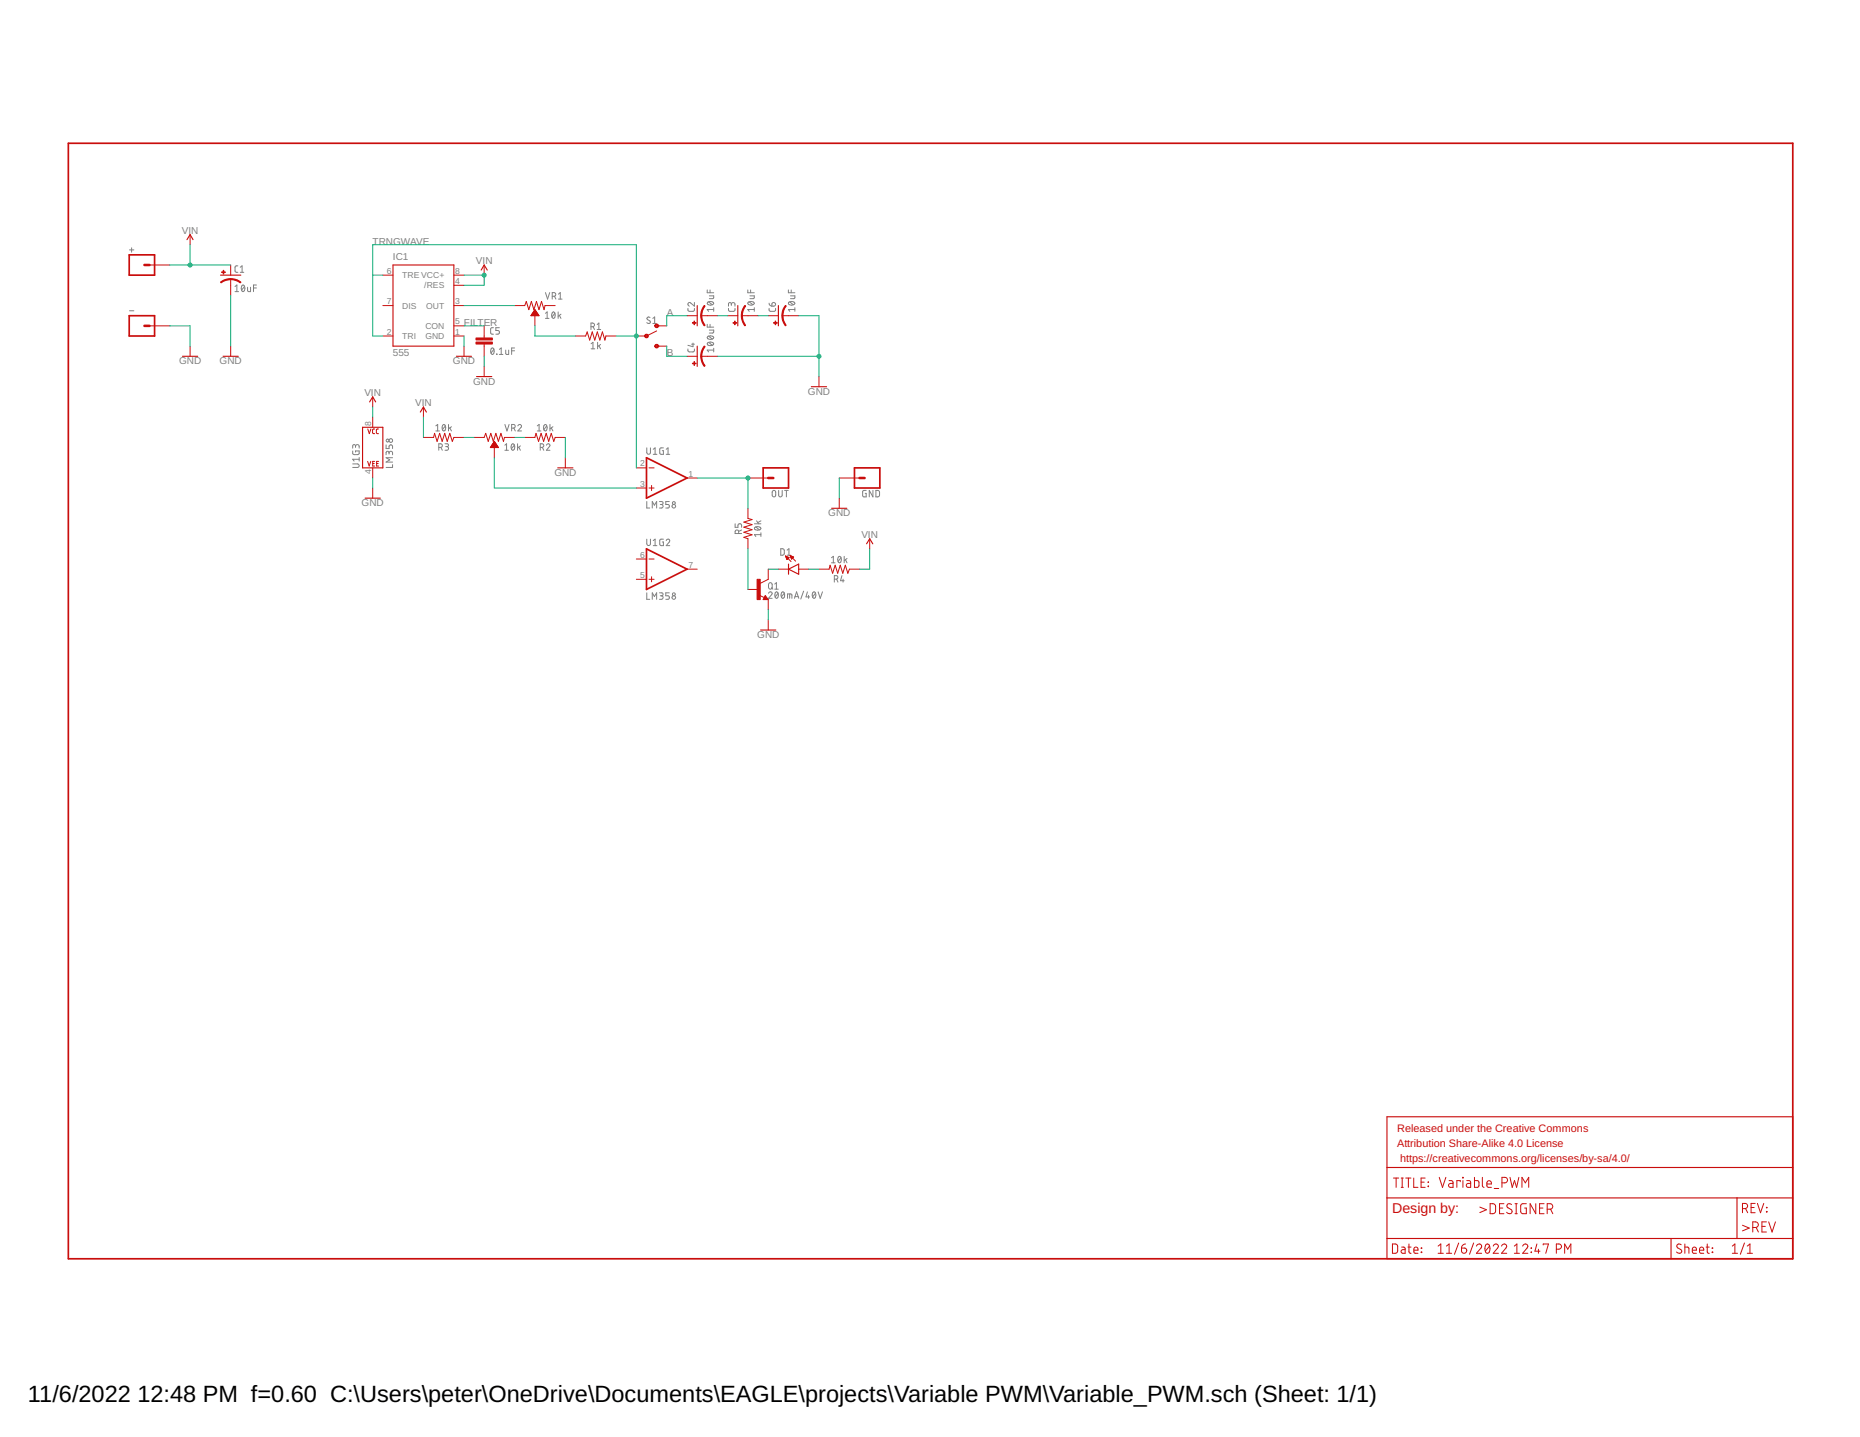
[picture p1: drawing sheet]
<svg xmlns="http://www.w3.org/2000/svg" width="279mm" height="216mm" viewBox="0 0 279 216" stroke-linecap="round" stroke-linejoin="round" font-family="sans-serif">
<g fill="none" stroke="#808080" stroke-width=".15">
<path d="M19.5 37.5h.6M19.8 37.2v.7M35.7 39.9l-.3 .1-.1 .2v.6l.4 .1M19.5 46.7h.6M35.3 43.1l.3-.3v1M35.3 43.8h.5M36.1 40.9h.5M36.1 40.2l.3-.3v1M36.4 42.9l.1-.1a.59 .59 0 0 1 0 1l-.2-.3zM36.7 43.1l-.4 .5M37.2 43.2v.5l.2 .1h.2v-.6M38.1 43.3h.4"/>
<path d="M38.5 42.8h-.4v1M73.9 52.3h.1a.59 .59 0 0 1 0 1l-.3-.4zM74.1 49.2l-.3 .1-.1 .1v.7l.4 .1M74.2 52.5l-.5 .5M74.6 53.2l.1 .1zM75 49.2h-.5v.5h.4l.1 .2-.1 .3h-.4M75 53.3h.5M75 52.5l.3-.2v1M76 52.6v.6l.1 .1h.3v-.7M76.9 52.7h.4M77.3 52.3h-.4v1M81.9 47.1l.3-.2v.9"/>
<path d="M81.9 47.8h.6M81.9 44l.4 .9 .3-.9M83 44.5h.4l.1-.2-.1-.2-.4-.1v.9M83 46.9h.1a.59 .59 0 0 1 0 .9l-.2-.3zM83.3 44.5l.2 .4M83.4 47.1l-.5 .5M83.8 46.9v.9M83.9 44.2l.3-.2v.9M83.9 44.9h.5M84 47.4l.3 .4M84.3 47.2l-.5 .3M88.8 49.1h.4l.1-.2-.1-.3-.4-.1v1"/>
<path d="M88.8 51.6l.3-.2v1M88.8 52.4h.5M89.1 49.1l.2 .4M89.7 48.8l.3-.3v1M89.7 49.5h.5M89.8 51.4v1M90 51.9l.2 .5M90.2 51.8l-.4 .3M97.6 47.7l-.2-.1-.2 .2 .5 .5v.2a.33 .33 0 0 1-.5 0M98.1 47.8l.2-.2v1M98.1 48.6h.5M103.3 46.3l.1 .4 .1 .1 .7-.1 .1-.4"/>
<path d="M103.3 52.4l.1 .4 .1 .1 .7-.1 .1-.4M103.9 51.7h.4M104.1 51.5v.6l-.8-.2M104.3 45.4v.6l-.5-.5a.27 .27 0 0 0-.5 .1 .27 .27 0 0 0 .2 .4M106.2 43.6v.4h1M106.2 48.7v.4h1M106.3 45.4l.6-.1 .3 .3a.57 .57 0 0 1-1 0zM106.3 51.5l.6-.1 .3 .3a.59 .59 0 0 1-1 0zM106.3 50.6l.4-.1h.4l.1 .2a.57 .57 0 0 1-1 0zM106.4 45.4l.6 .4M106.4 51.4l.6 .5M106.4 50.5l.6 .4"/>
<path d="M106.6 44.4h.6l-.1 .5h-.5M106.6 49.6h.6l-.1 .4h-.5M106.7 43.6v.4M106.7 48.7v.4M107.2 46.5h-1l.2 .3M107.2 46.2v.6M107.2 52.3v.6M107.2 52.6h-1l.2 .3M109.4 46.3l.1 .4 .1 .1 .7-.1 .1-.4M109.9 45.7l.1-.2h.3l.1 .5M109.9 45.9l-.1-.3-.2-.2-.1 .2-.1 .4M112.3 43.6v.4h1"/>
<path d="M112.4 45.4l.6-.1 .3 .3a.57 .57 0 0 1-1 0zM112.5 45.4l.6 .4M112.6 44.4h.7l-.1 .5h-.6M112.8 43.6v.4M113.3 46.5h-1l.2 .3M113.3 46.2v.6M115.5 46.3v.4l.2 .1 .7-.1 .1-.4M115.5 45.6a.43 .43 0 0 0 .5 .4M116 45.6a.28 .28 0 0 1 .5 0 .28 .28 0 0 1-.3 .4h-.2zM118.4 43.6v.4h1M118.4 45.4l.7-.1 .3 .3a.57 .57 0 0 1-1 0zM118.6 45.4l.6 .4"/>
<path d="M118.7 44.4h.7l-.1 .5h-.6M118.9 43.6v.4M119.4 46.5h-1l.2 .3M119.4 46.2v.6M53 69.7h.8l.2 .2-.2 .3h-.8M53 67.8l.1 .5h.6l.2-.1 .1-.4h-.6v.1M53.4 67.1l.1-.3h.3l.2 .5M53.4 67.2v-.3l-.2-.1-.2 .1v.4M54 69h-1l.2 .3M54 68.7v.6M58 66.8v.6h.4l.1-.4 .2-.2 .2 .2 .1 .4M58.4 68.1l.1-.2 .3-.1 .1 .1 .1 .4"/>
<path d="M58.4 68.2l-.1-.4h-.2l-.1 .5M59 69.8v.4h-1M59 68.8h-1l.5 .3-.5 .3h1M65.5 64.7h.5M65.5 64l.2-.2v.9M65.9 67.2l.5-.1v-.3l-.5-.1v.9M66.2 67.2l.2 .4M66.6 63.8h.1a.57 .57 0 0 1 0 .9 .58 .58 0 0 1-.1-.9zM66.8 66.7l.6 .1-.1 .3h-.3M66.9 64l-.4 .5M67.1 67.1l.2 .1v.3l-.5 .1M67.4 63.8v.9"/>
<path d="M67.6 64.3l.2 .4M67.8 64.1l-.4 .3M75.8 66.9l.3-.2v.9M75.8 67.6h.6M75.8 63.8l.4 .9 .3-.9M76.9 64.3l.4-.1 .1-.2-.1-.2h-.4v.9M76.9 66.7a.48 .48 0 0 1 .5 .4 .48 .48 0 0 1-.4 .5l-.2-.2zM77.2 64.3l.2 .4M77.3 66.9l-.5 .5M77.7 66.7v.9M77.8 64a.27 .27 0 0 1 .4-.2 .27 .27 0 0 1 .1 .4l-.5 .5h.5M77.9 67.2l.3 .4"/>
<path d="M78.2 67l-.5 .3M80.7 64l.3-.2v.9M80.7 64.7h.6M81.2 67.2l.4-.1 .1-.2-.2-.2h-.3v.9M81.5 67.2l.2 .4M81.8 63.8h.1a.57 .57 0 0 1 0 .9l-.2-.2v-.4zM82.1 66.9a.26 .26 0 0 1 .4-.2 .26 .26 0 0 1 0 .4l-.4 .5h.5M82.1 64l-.4 .5M82.6 63.8v.9M82.8 64.3l.3 .4M83.1 64.1l-.5 .3M97.2 67.3v.7l.2 .2 .3-.1v-.8"/>
<path d="M97.2 75.4v.9h.4M98 76.3v-.9l.3 .5 .3-.5v.9M98.1 67.5l.3-.2v1M98.1 68.3h.6M99.1 75.4l.5 .1v.2l-.4 .1M99.3 75.8l.2 .1 .1 .2-.1 .2h-.4M99.7 67.3l-.6 .1v.7l.1 .1 .5 .1v-.6h-.2M100.1 68.3h.5M100.1 67.5l.3-.2v1M100.5 75.4h-.5v.4h.4l.1 .2-.1 .3h-.4M110.4 78.7v.5h.4v-.3l.3-.2 .3 .1v.4M111.4 79.6l-.4 .2"/>
<path d="M113.3 78.7h1M113.3 79.3l.7-.2 .3 .3a.59 .59 0 0 1-1 0zM113.5 79.2l.6 .4M113.6 78.3l.4 .4M114.3 78.3l-.5 .2M116 73.8l.2-.1 .3 .1v.7l-.2 .2-.3-.2zM117 73.7v.8l.2 .2 .3-.2v-.8M117.9 73.7h.5M118.1 73.7v1M130.1 73.7l-.5 .1v.6l.1 .2 .4 .1v-.6h-.1M131.1 73.7v1l-.5-1v1M131.6 73.7h.4l.1 .2v.5l-.1 .2-.4 .1z"/>
<path d="M97.2 81v.7l.2 .3 .3-.2v-.8M97.2 89.1v.9h.4M98 90v-.9l.3 .5 .3-.5v.9M98.1 81.2l.3-.2v1M98.1 82h.6M99.1 89.1l.5 .1-.1 .3h-.3M99.3 89.5l.2 .1 .1 .2-.1 .2h-.4M99.7 81l-.6 .1v.6l.1 .2 .5 .1v-.6h-.2M100.1 81.2a.27 .27 0 0 1 .4-.2 .27 .27 0 0 1 0 .4l-.4 .6h.5M100.5 89.1h-.5v.4h.4l.1 .2-.1 .3h-.4M111 80.2l-.1-.5h-.4l-.1 .5h1M114.3 80.3h-1l.2 .3"/>
<path d="M114.3 80.1v.5M115.4 89.1a.27 .27 0 0 1 .4-.2 .27 .27 0 0 1 .1 .4l-.5 .6h.6M115.5 87.6l.3-.1 .2 .2v.7l-.2 .1h-.3l-.1-.3zM115.9 88.3l.2 .2M116.4 87.8l.2-.3v1M116.4 88.5h.5M116.5 89l.1-.1a.57 .57 0 0 1 0 1 .63 .63 0 0 1-.1-.9zM116.9 89.1l-.5 .6M117.3 82.4l.3 .1 .2 .1v.5l-.2 .3h-.3zM117.5 89a.48 .48 0 0 1 .4 .4 .48 .48 0 0 1-.3 .5l-.3-.3zM117.8 89.1l-.4 .6M118.2 83.4h.6"/>
<path d="M118.2 82.7l.3-.3v1M118.3 89.9v-.7l.6 .1 .1 .6M118.6 89.2v.7M119.3 89.9l.4-1 .3 1M119.4 89.6h.5M120.7 88.8l-.4 1.2M121.3 88.9l-.2 .8h.5M121.5 89.5v.4M122.2 89l.1-.1a.57 .57 0 0 1 0 1l-.2-.1-.1-.4zM122.5 89.1l-.4 .6M122.9 88.9l.3 1 .3-1M124.9 83.8l.3-.2v1"/>
<path d="M124.9 84.6h.5M125.3 87h.4l.2-.2-.1-.2-.5-.1v1M125.7 87l.2 .5M126 83.6a.48 .48 0 0 1 .4 .4 .48 .48 0 0 1-.3 .6l-.2-.4zM126.3 83.8l-.4 .5M126.5 86.5l-.2 .7h.5M126.6 87v.5M126.8 83.6v1M127 84.1l.2 .5M127.2 83.9l-.4 .3"/>
<circle cx="58.2" cy="66.2" r=".21"/>
<circle cx="58.7" cy="66.2" r=".28"/>
<circle cx="101.2" cy="75.6" r=".21"/>
<circle cx="101.2" cy="76.1" r=".27"/>
<circle cx="101.2" cy="89.3" r=".22"/>
<circle cx="101.2" cy="89.8" r=".27"/>
</g>
<path d="M10.3 21.5h259v167.6h-259zM19.4 38.3h3.8v3h-3.8zM19.4 47.4h3.8v3.1h-3.8zM97.1 68.8l6.1 3-6.1 3zM114.6 70.3h3.8v3h-3.8zM128.4 70.3h3.8v3h-3.8zM97.1 82.5l6.1 3-6.1 3.1z" fill="none" stroke="#c90d0c" stroke-width=".25"/>
<g fill="none" stroke="#c90d0c" stroke-width=".17">
<path d="M28.1 36l.5-.8 .4 .8M59 39.8h9.2v12.2h-9.2zM27.4 53.5h2.3M33.1 41.3h3.1M33.5 53.5h2.3M68.6 53.5h2.2M71.6 56.6h2.3M72.3 40.6l.4-.8 .5 .8M104.7 45.9v3.1M104.7 52v3.1M110.8 45.9v3.1M116.9 45.9v3.1"/>
<path d="M121.9 58.1h2.3M54.5 64.2h3v6.1h-3zM54.8 74.8h2.3M55.5 60.4l.5-.8 .4 .8M63.1 61.9l.5-.7 .5 .7M83.8 70.3h2.3M124.9 76.4h2.3M114.3 94.7h2.2M115 89.8v.1h-.2l.2-.3 .3 .4h-.5M118.4 85.5l1.6-.7v1.5zM118.4 84.8v1.5M130.2 81.7l.4-.8 .5 .8"/>
<path d="M208.3 167.8h61v21.3h-61zM208.3 180h61M208.3 175.4h61M260.9 180v6.1M208.3 186.1h61M251 186.1v3"/>
</g>
<g fill="none" stroke="#c90d0c" stroke-width=".15">
<path d="M22.5 39.8h3M28.6 35.2v1.6M34.6 39.8v1.5M72.7 39.8v1.5M22.5 49h3M28.6 52v1.5M34.6 42v2.4M34.6 52v1.5M56 59.6v1.6M57.5 45.9h1.5M57.5 50.5h1.5M57.5 41.3h1.5"/>
<path d="M68.2 49h1.5M68.2 45.9h1.5M68.2 50.5h1.5M68.2 41.3h1.5M68.2 42.9h1.5M69.7 52v1.5M72.7 49v1.8M72.7 51.7v1.8M72.7 55.1v1.5M77.3 45.9h1.5l.3-.6 .3 1.2 .4-1.2 .4 1.2 .4-1.2 .4 1.2 .3-1.2 .4 1.2 .2-.6h1.5M79.8 47.3h1.1M79.9 47.2h.9"/>
<path d="M80 47.1h.8M80 47.1h.7M80 47h.7M80.1 46.9h.5M80.2 46.8h.4M80.2 46.8h.3M80.2 46.7h.3M80.3 46.6h.1M80.3 47.4v1.6M80.3 46.5l.7 .9h-1.2zM86.4 50.5h1.6l.2-.6 .4 1.2 .4-1.2 .3 1.2 .4-1.2 .4 1.2 .4-1.2 .4 1.2 .1-.6h1.5M98.6 49h1.6"/>
<path d="M98.6 49.7l-1.5 .8h-1.5M98.6 52h1.6M103.2 47.4h1.5M103.2 53.5h1.5M105.3 47.4h2.5M105.3 53.5h2.5M109.3 47.4h1.5M111.4 47.4h2.5M115.4 47.4h1.5M117.5 47.4h2.5M123 56.6v1.5M55.2 69.3l.3 .7 .2-.7"/>
<path d="M55.2 64.5l.3 .7 .2-.7M56 62.7v1.5M56 70.3v1.5M56 73.3v1.5M56 69.6h.2M56.3 64.5h-.3v.1v.5l.3 .1M56.3 69.3h-.3v.7h.3M56.6 69.6h.2M56.9 64.5h-.3l-.1 .1 .1 .5 .3 .1M56.9 69.3h-.3v.7h.3M63.6 65.7h1.5l.2-.6 .4 1.2 .3-1.2 .4 1.2 .4-1.2 .4 1.2 .4-1.2 .3 1.2 .3-.6h1.5M63.6 61.2v1.5"/>
<path d="M71.2 65.7h1.5l.3-.6 .3 1.2 .4-1.2 .4 1.2 .4-1.2 .4 1.2 .3-1.2 .4 1.2 .2-.6h1.5M73.7 67.2h1.2M73.7 67.2h1.1M73.7 67.1h1.1M73.8 67h.9M73.9 66.9h.8M73.9 66.9h.7M73.9 66.8h.7M74 66.7h.5M74.1 66.6h.4M74.1 66.6h.3M74.1 66.5h.3"/>
<path d="M74.2 66.4h.1M74.3 67.2v1.6M74.3 66.3l.6 .9h-1.2zM74.3 66.3h.1M78.8 65.7h1.5l.2-.6 .4 1.2 .4-1.2 .4 1.2 .3-1.2 .4 1.2 .4-1.2 .4 1.2 .2-.6h1.5M84.9 68.8v1.5M95.6 70.3h1.5M95.6 73.3h1.5M97.5 70.3h.8M97.5 73.3h.8M97.9 72.9v.8M103.2 71.8h1.5"/>
<path d="M112.4 71.8h3M112.4 76.4v1.5l.6 .2-1.3 .3 1.3 .4-1.3 .4 1.3 .4-1.3 .4 1.3 .3-1.3 .4 .7 .2v1.6M126.1 71.8h3M126.1 74.8v1.6M95.6 84h1.5M95.6 87h1.5M97.5 84h.8M97.5 87h.8M97.9 86.7v.7M103.2 85.5h1.5M112.4 88.6h1.5M114.1 89.4l.7 .4"/>
<path d="M115 89.5l.4 .6h-.8zM115.4 85.5v1.5l-1.2 .7M115.4 90.1v1.5M115.4 93.1v1.6M116.9 85.5h1.5M118 83.5l.8 .9M118 83.6h.1M118 83.5l.5 .3-.3 .3zM118 83.6h.2M118.1 83.7h.2M118.1 83.8h.4M118.1 83.9h.3"/>
<path d="M118.2 83.9h.2M118.2 84h.1M118.2 84.1h.1M118.7 83.5l.8 .8M118.7 83.5l.5 .2M118.7 83.5l.2 .5M118.7 83.5h.1M118.7 83.6h.2M118.7 83.6h.4M118.8 83.7h.4M118.8 83.8h.3M118.9 83.9h.1"/>
<path d="M118.9 84h.1M119.2 83.7l-.3 .3M120 85.5h1.5M123 85.5h1.5l.2-.6 .4 1.2 .4-1.2 .3 1.2 .4-1.2 .4 1.2 .4-1.2 .4 1.2 .2-.6h1.5M130.6 80.9v1.6M209.3 177h.8M209.7 177v1.4M210.5 177h.3M210.5 178.4h.3M210.6 177v1.4M211.2 177h.7M211.6 177v1.4"/>
<path d="M212.4 177v1.4h.6M213.5 177.6h.4M214.1 177h-.6v1.4h.6M214.5 177.6l.1 .1zM214.5 178.2l.1 .1zM216.2 176.9l.5 1.5 .5-1.5M217.7 177.4h.4l.2 .2v.8h-.5a.3 .3 0 0 1-.2-.4 .3 .3 0 0 1 .3-.2h.4M219.4 177.5v-.1h-.6v1M219.7 176.9l.1 .1zM219.8 177.4v1M220.3 177.4h.5l.1 .2v.8h-.5l-.1-.2v-.3l.6-.1M221.5 176.9v1.5h.5l.2-.3-.1-.6-.1-.1h-.5"/>
<path d="M222.7 176.9v1.2l.2 .3M223.4 177.9h.6a.35 .35 0 0 0-.2-.5 .35 .35 0 0 0-.4 .3v.6l.6 .1M224.5 178.6h.6M225.6 177.7h.4a.41 .41 0 0 0 .5-.4 .41 .41 0 0 0-.5-.4h-.4v1.5M226.8 176.9l.4 1.5 .3-1 .3 1 .4-1.5M228.6 178.4v-1.5l.5 .8 .5-.8v1.5M209.2 186.9h.4a.36 .36 0 0 1 .4 .4v.6a.36 .36 0 0 1-.4 .4h-.4zM210.5 187.4h.5l.1 .2v.7h-.5l-.1-.2v-.2l.6-.2M211.5 187.4h.5M211.6 186.9v1.2l.2 .2h.2M212.4 187.8h.6a.32 .32 0 0 0-.2-.4 .32 .32 0 0 0-.4 .3l.1 .6h.5M213.5 187.5l.1 .1z"/>
<path d="M213.5 188.1l.1 .1zM216 188.3h.8M216 187.2l.4-.3v1.4M217.3 188.3h.8M217.3 187.2l.4-.3v1.4M219.1 186.8l-.6 1.6M219.5 187.5h.5a.39 .39 0 0 1 .3 .4 .39 .39 0 0 1-.4 .4 .39 .39 0 0 1-.4-.4zM220.2 186.9h-.2a.6 .6 0 0 0-.5 .6M221.4 186.8l-.7 1.6M221.8 187.2a.39 .39 0 0 1 .5-.3 .39 .39 0 0 1 .2 .6l-.7 .8h.8M222.3 181.4l1 .4-1 .4M223.2 187l.2-.1a.83 .83 0 0 1 0 1.4 .88 .88 0 0 1-.2-1.3z"/>
<path d="M223.8 187.2l-.7 .8M223.8 180.8h.4a.43 .43 0 0 1 .5 .5v.6a.43 .43 0 0 1-.5 .5h-.4zM224.3 187.2a.38 .38 0 0 1 .5-.3 .38 .38 0 0 1 .2 .6l-.7 .8h.8M225.3 181.5h.4M225.6 187.2a.38 .38 0 0 1 .5-.3 .38 .38 0 0 1 .1 .6l-.6 .8h.7M225.9 180.8h-.6v1.6h.6M227.1 181a.38 .38 0 0 0-.6-.1 .38 .38 0 0 0-.1 .5l.6 .3a.38 .38 0 0 1 0 .6 .38 .38 0 0 1-.5 0l-.2-.2M227.5 188.3h.7M227.5 187.2l.4-.3v1.4M227.6 180.8h.3M227.6 182.4h.3M227.8 180.8v1.6"/>
<path d="M228.7 187.2a.38 .38 0 0 1 .6-.3 .38 .38 0 0 1 .1 .6l-.7 .8h.8M229.3 180.8l-.7 .1-.1 .2-.1 .9 .2 .3 .7 .1v-.9h-.3M230 188.1l.1 .1zM230 187.5l.1 .1zM230.7 180.8v1.6l-.9-1.6v1.6M230.9 186.9l-.3 1.1h.7M231.1 187.7v.6M231.3 181.5h.5M231.8 187v-.1h.8l-.4 1.4M231.9 180.8h-.6v1.6h.6M232.4 181.7h.4a.41 .41 0 0 0 .5-.4 .41 .41 0 0 0-.5-.5h-.4v1.6M232.9 181.7l.4 .7"/>
<path d="M233.8 187.7h.4a.39 .39 0 0 0 .4-.4 .39 .39 0 0 0-.4-.4h-.4v1.4M235 188.3v-1.4l.5 .8 .5-.8v1.4M252.5 187l-.1-.1a.33 .33 0 0 0-.5 .1 .33 .33 0 0 0 .1 .5l.5 .2a.32 .32 0 0 1 .1 .5 .32 .32 0 0 1-.5 .1l-.3-.2M253.1 187.4h.5l.1 .1v.8M253.1 186.9v1.4M254.2 187.8h.6a.32 .32 0 0 0-.2-.4 .32 .32 0 0 0-.4 .3l.1 .5 .5 .1M255.3 187.8h.6a.33 .33 0 0 0-.2-.4 .33 .33 0 0 0-.4 .3v.4l.1 .2h.5M256.3 187.4h.5M256.5 186.9v1.3l.3 .1M257.2 188.1l.1 .1zM257.2 187.5l.1 .1zM260.2 188.3h.8"/>
<path d="M260.2 187.2l.4-.3v1.4M261.7 181.6h.4a.39 .39 0 0 0 .4-.4 .39 .39 0 0 0-.4-.4h-.4v1.4M261.7 184.1l1.1 .4-1.1 .4M262 186.8l-.6 1.6M262.2 181.6l.3 .6M262.5 188.3h.7M262.5 187.2l.4-.3v1.4M263 181.4h.5M263.3 184.4h.4a.42 .42 0 0 0 .4-.4 .42 .42 0 0 0-.4-.4h-.4v1.5M263.7 180.8h-.7v1.4h.7M263.8 184.4l.3 .7M264 180.8l.5 1.4 .4-1.4"/>
<path d="M264.7 184.3h.5M265.3 181.4l.1 .1zM265.3 182l.1 .1zM265.3 183.6h-.6v1.5h.6M265.7 183.6l.5 1.5 .5-1.5"/>
</g>
<path d="M21.7 39.8h.8M21.7 49h.8M115.4 71.8h.8M129.1 71.8h.8" fill="none" stroke="#c90d0c" stroke-width=".38"/>
<g fill="#c90d0c" stroke="#c90d0c" stroke-width=".15">
<path d="M34.6 41.9a2.31 2.31 0 0 1 1.6 .5l-.1 .1a2.39 2.39 0 0 0-1.5-.5z" fill-rule="evenodd"/>
<path d="M33.1 42.4l.2-.1a2.31 2.31 0 0 1 1.3-.4v.1a2.39 2.39 0 0 0-1.4 .5z" fill-rule="evenodd"/>
<path d="M105.8 45.9l.1 .1a2.36 2.36 0 0 0-.5 1.4h-.1a2.31 2.31 0 0 1 .5-1.5z" fill-rule="evenodd"/>
<path d="M105.3 47.4h.1a2.08 2.08 0 0 0 .5 1.5l-.1 .1-.3-.6z" fill-rule="evenodd"/>
<path d="M111.9 45.9l.1 .1a2.36 2.36 0 0 0-.5 1.4h-.1a2.31 2.31 0 0 1 .5-1.5z" fill-rule="evenodd"/>
<path d="M111.4 47.4h.1a2.2 2.2 0 0 0 .5 1.5l-.1 .1-.3-.6z" fill-rule="evenodd"/>
<path d="M105.8 52l.1 .1a2.36 2.36 0 0 0-.5 1.4h-.1a2.31 2.31 0 0 1 .5-1.5z" fill-rule="evenodd"/>
<path d="M105.3 53.5h.1a2.07 2.07 0 0 0 .5 1.4l-.1 .2-.3-.6z" fill-rule="evenodd"/>
<path d="M98.4 48.8a.28 .28 0 0 1 .3-.1 .28 .28 0 0 1 .2 .2l-.1 .3a.28 .28 0 0 1-.3 0 .28 .28 0 0 1-.1-.2l.3-.2 .1 .2-.2 .1-.2-.1z" fill-rule="evenodd"/>
<path d="M98.4 51.9a.28 .28 0 0 1 .3-.2 .28 .28 0 0 1 .2 .2l-.1 .3a.28 .28 0 0 1-.3 .1 .28 .28 0 0 1-.1-.3l.3-.1 .1 .1-.2 .1-.2-.1z" fill-rule="evenodd"/>
<path d="M96.9 50.3a.28 .28 0 0 1 .3-.1 .28 .28 0 0 1 .2 .2l-.1 .3a.28 .28 0 0 1-.3 0 .28 .28 0 0 1-.2-.2l.3-.2 .2 .2-.3 .1-.2-.1z" fill-rule="evenodd"/>
<path d="M118 45.9l.1 .1a2.36 2.36 0 0 0-.5 1.4h-.1a2.31 2.31 0 0 1 .5-1.5z" fill-rule="evenodd"/>
<path d="M117.5 47.4h.1a2.2 2.2 0 0 0 .5 1.5l-.1 .1-.1-.2a2.21 2.21 0 0 1-.4-1.4z" fill-rule="evenodd"/>
</g>
<g fill="#c90d0c" stroke="#c90d0c" stroke-width=".15">
<path d="M33.3 40.9h.5h-.5z"/>
<path d="M33.5 40.6h.1v.6h-.1z"/>
<path d="M104.2 48.2h.1v.6h-.1z"/>
<path d="M104 48.5h.6v.1h-.6z"/>
<path d="M110.3 48.2h.1v.6h-.1z"/>
<path d="M110.1 48.5h.6v.1h-.6z"/>
<path d="M104.2 54.3h.1v.6h-.1z"/>
<path d="M104 54.6h.6v.1h-.6z"/>
<path d="M71.5 51.4h2.5v.3h-2.5z"/>
<path d="M71.5 50.8h2.5v.3h-2.5z"/>
<path d="M113.7 87h.5v3.1h-.5z"/>
<path d="M116.4 48.2h.1v.6h-.1z"/>
<path d="M116.2 48.5h.6v.1h-.6z"/>
</g>
<g fill="none" stroke="#0dab76" stroke-width=".15">
<path d="M25.5 39.8h9.1M28.6 36.8v3M25.5 49h3.1v3M34.6 44.4v7.6M56 41.3h1.5M57.5 50.5h-1.5v-13.7h39.6v33.5M69.7 49h3M69.7 41.3h3v1.6h-3M69.7 50.5v1.5M69.7 45.9h7.6M72.7 53.5v1.6M80.3 49v1.5h6.1"/>
<path d="M92.5 50.5h3.1M100.2 52v1.5h3M103.2 47.4h-3v1.6M107.8 47.4h1.5M107.8 53.5h15.2M113.9 47.4h1.5M120 47.4h3v9.2M56 61.2v1.5M56 71.8v1.5M63.6 62.7v3M69.7 65.7h1.5M74.3 68.8v4.5h21.3"/>
<path d="M77.3 65.7h1.5M84.9 65.7v3.1M104.7 71.8h7.7v4.6M126.1 71.8v3M112.4 82.5v6.1M115.4 91.6v1.5M115.4 85.5h1.5M121.5 85.5h1.5M130.6 82.5v3h-1.5"/>
</g>
<g fill="#0dab76" stroke="#0dab76" stroke-width=".15">
<circle cx="123" cy="53.5" r=".3"/>
<circle cx="28.6" cy="39.8" r=".3"/>
<circle cx="72.7" cy="41.3" r=".3"/>
<circle cx="95.6" cy="50.5" r=".3"/>
<circle cx="112.4" cy="71.8" r=".3"/>
</g>
<g font-size="3.5">
<text x="4.2" y="210.7">11/6/2022</text>
<text x="20.6" y="210.7">12:48 PM f=0.60 C:\Users\peter\OneDrive\Documents\EAGLE\projects\Variable PWM\Variable_PWM.sch (Sheet: 1/1)</text>
</g>
<text font-size="2.1" fill="#c90d0c" x="209.1" y="182.3">Design by:</text>
<g font-size="1.6" fill="#c90d0c">
<text x="209.9" y="170.1">Released under the Creative Commons</text>
<text x="209.9" y="172.4">Attribution Share-Alike 4.0 License</text>
<text x="210.3" y="174.7">https://creativecommons.org/licenses/by-sa/4.0/</text>
</g>
<g font-size="1.5" fill="#808080">
<text x="27.3" y="35.1">VIN</text>
<text x="56" y="36.8">TRNGWAVE</text>
<text x="59" y="39.1">IC1</text>
<text x="71.5" y="39.7">VIN</text>
<text x="100.2" y="47.4">A</text>
<text x="59" y="53.5">555</text>
<text x="69.7" y="49">FILTER</text>
<text x="100.2" y="53.5">B</text>
<text x="26.9" y="54.7">GND</text>
<text x="33" y="54.7">GND</text>
<text x="54.7" y="59.5">VIN</text>
<text x="68" y="54.7">GND</text>
<text x="71.1" y="57.8">GND</text>
<text x="121.4" y="59.3">GND</text>
<text x="62.3" y="61">VIN</text>
<text x="83.3" y="71.5">GND</text>
<text x="54.3" y="76.1">GND</text>
<text x="124.4" y="77.6">GND</text>
<text x="129.4" y="80.8">VIN</text>
<text x="113.8" y="95.9">GND</text>
</g>
<g font-size="1.3" fill="#808080">
<text x="58.1" y="41.1">6</text>
<text x="60.4" y="41.8">TRE VCC+</text>
<text x="68.4" y="41.1">8</text>
<text x="58.1" y="45.7">7</text>
<text x="60.4" y="46.4">DIS</text>
<text x="63.7" y="43.3">/RES</text>
<text x="64" y="46.4">OUT</text>
<text x="68.4" y="45.7">3</text>
<text x="68.4" y="42.6">4</text>
<text x="58.1" y="50.3">2</text>
<text x="60.4" y="50.9">TRI</text>
<text x="63.9" y="50.9">GND</text>
<text x="63.9" y="49.4">CON</text>
<text x="68.4" y="50.3">1</text>
<text x="68.4" y="48.7">5</text>
<text x="55.8" y="64" transform="rotate(-90 55.8 64)">8</text>
<text x="55.8" y="71.2" transform="rotate(-90 55.8 71.2)">4</text>
<text x="96.2" y="70.1">2</text>
<text x="103.4" y="71.6">1</text>
<text x="96.2" y="73.1">3</text>
<text x="96.2" y="83.8">6</text>
<text x="96.2" y="86.8">5</text>
<text x="103.4" y="85.3">7</text>
</g>
</svg>
